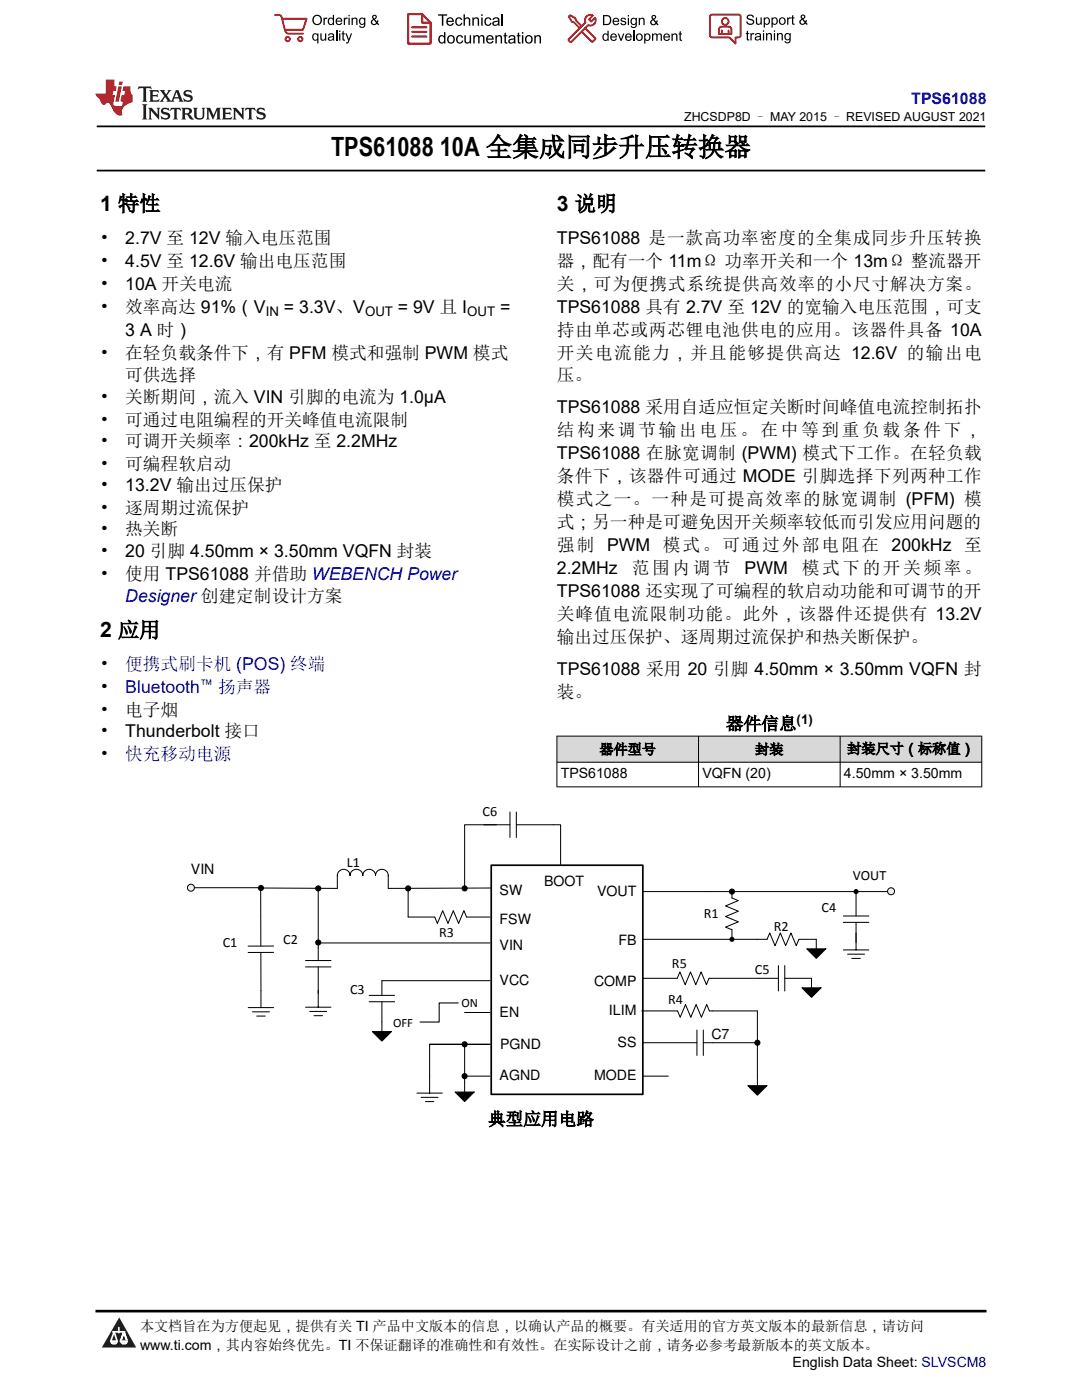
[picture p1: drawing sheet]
<svg xmlns="http://www.w3.org/2000/svg" width="216mm" height="279mm" viewBox="0 0 216 279" stroke-linecap="round" stroke-linejoin="round" font-family="sans-serif">
<path d="M19.3 25.2h177.3M19.3 34h177.3" fill="none" stroke="#000" stroke-width=".35"/>
<g fill="#d8d8d8">
<path d="M111.1 146.9h84.8v5.2h-84.8z" fill-rule="evenodd"/>
<path d="M111.2 147h28.1v5.1h-28.1z" fill-rule="evenodd"/>
<path d="M139.4 147h28.2v5.1h-28.2z" fill-rule="evenodd"/>
<path d="M167.7 147h28.1v5.1h-28.1z" fill-rule="evenodd"/>
</g>
<g fill="none" stroke="#000" stroke-width=".2">
<path d="M111.1 146.9h84.9M111.1 152.1h84.9M111.1 157h84.9M111.1 146.8v10.3M139.4 146.8v10.3M167.6 146.8v10.3M195.9 146.8v10.3M38.1 177.2h13.5M52 177.4v11.4M52.1 177.2l15.2 .1v-2.5a1.27 1.27 0 0 1 1.3-1.3 1.27 1.27 0 0 1 1.3 1.3 1.27 1.27 0 0 1 1.2-1.3 1.27 1.27 0 0 1 1.3 1.3 1.27 1.27 0 0 1 1.3-1.3 1.27 1.27 0 0 1 1.2 1.3 1.27 1.27 0 0 1 1.3-1.3 1.27 1.27 0 0 1 1.3 1.3v2.5l20.6-.1M96.5 164.6h5.3M99.1 164.6h-6.4v12.7"/>
<path d="M101.8 162.1v5M103 164.6h8.9v7.9M103 162.1v5M128.3 177.9h49.5M146.1 177.9v1.3l1.2 .5-2.5 1.1 2.5 1.1-2.5 1 2.5 1.1-2.5 1 1.3 .6v1.9M170.8 177.9v4.9M52 190.1l.1 11M54.6 188.8h-5.1M54.6 190.1h-5.1M61 193h5M61 191.7h5M63.5 189v2.7"/>
<path d="M63.5 193v8M63.5 188.2h34.3M73.7 199.9h5M73.7 198.7h5M76.2 199.9v4.1M81.4 183h5.3l.6 1.3 1-2.6 1.1 2.6 1-2.6 1.1 2.6 1.1-2.6 .5 1.3h4.7M97.8 195.7h-21.6v3M128.3 195.2h6.8l.6-1.2 1 2.5 1.1-2.5 1 2.5 1.1-2.5 1.1 2.5 .5-1.3h13.8M128.3 187.5h24.8l.5-1.3 1 2.5 1.1-2.5 1.1 2.5 1-2.5 1.1 2.5 .5-1.2h3.5M155.3 192.7v5.1M156.6 195.2h5.3M156.6 192.7v5.1"/>
<path d="M168.3 184.1h5.1M168.3 182.8h5.1M170.8 184.1v4M49.5 201.1h5.1M50.4 201.9h3.4M51.2 202.8h1.7M61 201h5M61.8 201.9h3.4M62.7 202.7h1.6M83.2 218.2h5.1M84 219h3.4M84.9 219.8h1.7"/>
<path d="M85.7 214.8v3.4M92.7 202.1h5.1M97.8 208.4h-12.1h12.1M128 201.8h7.2l.5 1.2 1.1-2.5 1 2.5 1.1-2.5 1.1 2.5 1-2.5 .5 1.3h9.6v13M128.3 208.1h10.8M139.1 205.6v5M140.3 208.1h10.8M140.3 205.6v5"/>
<circle cx="52.1" cy="177.2" r=".51"/>
<circle cx="92.7" cy="177.3" r=".51"/>
<circle cx="146.1" cy="177.9" r=".51"/>
<circle cx="92.7" cy="208.4" r=".51"/>
<circle cx="151.1" cy="208.1" r=".51"/>
</g>
<path d="M98 172.7h30.3v45.7h-30.3z" fill="none" stroke="#000" stroke-width=".34"/>
<g fill="#000">
<circle cx="52.1" cy="177.2" r=".51"/>
<circle cx="92.7" cy="177.3" r=".51"/>
<circle cx="146.1" cy="177.9" r=".51"/>
<circle cx="146.1" cy="187.5" r=".51"/>
<circle cx="92.7" cy="208.4" r=".51"/>
<circle cx="151.1" cy="208.1" r=".51"/>
</g>
<circle cx="38.1" cy="177.2" r=".7" fill="#e8eef7"/>
<circle cx="38.1" cy="177.2" r=".7" fill="none" stroke="#000" stroke-width=".2"/>
<circle cx="170.8" cy="177.9" r=".51" fill="#000"/>
<circle cx="177.8" cy="177.9" r=".7" fill="#e8eef7"/>
<g fill="none" stroke="#000" stroke-width=".2">
<path d="M63.5 177.3v11.7M81.4 177.3v5.7M160 197.1h3.8l-1.9 2zM161 189.4h3.8l-1.9 1.9zM161.9 195.2v1.9M162.9 187.5v1.9M168.3 189.6h5.1M169.1 190.4h3.4M170 191.3h1.7M170.8 186.2v3.4M74.3 205.9h3.8l-1.9 1.9zM76.2 204v1.9"/>
<path d="M85.7 208.4v6.4M90.8 217.9h3.8l-1.9 1.9zM92.7 208.4v9.5M93.3 214.8h4.5M128.3 214.8h5.1M149.2 216.7h3.8l-1.9 1.9zM151.1 214.8v1.9"/>
<circle cx="63.5" cy="177.3" r=".51"/>
<circle cx="81.4" cy="177.3" r=".51"/>
<circle cx="177.8" cy="177.9" r=".7"/>
<circle cx="63.5" cy="188.1" r=".51"/>
<circle cx="92.7" cy="214.8" r=".51"/>
</g>
<g fill="#000">
<path d="M160 197.1h3.8l-1.9 2zM161 189.4h3.8l-1.9 1.9zM74.3 205.9h3.8l-1.9 1.9zM90.8 217.9h3.8l-1.9 1.9zM149.2 216.7h3.8l-1.9 1.9z"/>
<circle cx="63.5" cy="177.3" r=".51"/>
<circle cx="81.4" cy="177.3" r=".51"/>
<circle cx="63.5" cy="188.1" r=".51"/>
<circle cx="92.7" cy="214.8" r=".51"/>
</g>
<path d="M91.4 200.2h-3.8v3.8h-3.8" fill="none" stroke="#000" stroke-width=".21"/>
<path d="M0 0h215.9v23.8h-215.9z" fill-rule="evenodd" fill="#fff"/>
<path d="M27.7 17.3l-.2 .6 .5-.3h.6v.1v2.2l-.2 .4h1l-.2-.4v-2.2v-.1h.5l.5 .3-.1-.6zM29.8 18l.2 .4v1.5l-.2 .4h1.9l.1-.6a1.08 1.08 0 0 1-1.3 .2v-.7h.6l.4 .2v-.6l-.4 .2h-.6v-.6l.2-.1a1 1 0 0 1 1 .2l-.1-.5zM31.8 18l1 1.1-1 1.2h.9l-.2-.2 .4-.7 .5 .7-.2 .2h1.6l-.2-.2 .1-.4h1l.1 .4-.1 .2h.9l-.2-.3-.8-2h-.5l-1 2.2-.8-1.1 .9-1.1h-.8l.2 .2-.5 .6-.3-.6 .1-.2zM35.2 18.4l.4 1h-.8zM36.8 18.1a.65 .65 0 0 0-.2 .7 .65 .65 0 0 0 .6 .5l.7 .1 .1 .3a.79 .79 0 0 1-.7 .4 .79 .79 0 0 1-.7-.5l.1 .7 .2-.1a.93 .93 0 0 0 1.1 .1 .93 .93 0 0 0 .4-1 1.46 1.46 0 0 0-1.2-.6l-.1-.3a1.09 1.09 0 0 1 1.2 .2l-.2-.6-.1 .1-.6-.2zM28.4 20.8l.2 .4v2.3l-.2 .3h1l-.2-.3v-2.3l.2-.4zM29.6 21.5l.2 .4v1.6l-.2 .3h.8l-.3-.3v-1.4l1.7 1.8v-2l.2-.4h-.8l.2 .2 .1 1.1-1.2-1.3zM32.3 21.7a.65 .65 0 0 0-.2 .7 .65 .65 0 0 0 .7 .4l.6 .2 .1 .2a.79 .79 0 0 1-.7 .4 .79 .79 0 0 1-.7-.5l.1 .7 .2-.1a.93 .93 0 0 0 1.1 .1 .93 .93 0 0 0 .4-.9 1.46 1.46 0 0 0-1.2-.6l-.1-.4a1.09 1.09 0 0 1 1.2 .2l-.2-.6-.1 .1-.6-.1zM34.1 21.5l-.1 .7a.63 .63 0 0 1 .7-.4l.1 1.7-.3 .3h1l-.2-.3v-1.7a.66 .66 0 0 1 .8 .4l-.1-.7zM36.2 21.5l.2 .4v1.6l-.2 .3h.9l-.2-.2v-.7h.5l.1 .2a.79 .79 0 0 0 1.2 .6l-1-.9a.61 .61 0 0 0 .6-.6 .61 .61 0 0 0-.5-.6zM36.9 21.8h.2a.47 .47 0 0 1 .5 .1 .47 .47 0 0 1 .1 .5l-.2 .2h-.6zM38.5 21.5l.2 .2a2.27 2.27 0 0 0 .4 2 1.04 1.04 0 0 0 1.7-.7v-1.3l.2-.2h-.8l.2 .4v1.1a.6 .6 0 0 1-.6 .6 .6 .6 0 0 1-.6-.6v-1.1l.3-.4zM41.1 21.5l.2 .4v1.6l-.2 .3h.7l-.2-.3v-1.5l.9 1.9 .8-1.9v1.5l-.2 .3h1l-.3-.3v-1.6l.3-.4h-.8l-.7 1.5-.7-1.5zM44.3 21.5l.2 .4v1.6l-.2 .3h1.9l.1-.5a1.09 1.09 0 0 1-1.3 .1v-.6h.6l.4 .1v-.6l-.4 .2h-.6v-.6l.2-.1a1.01 1.01 0 0 1 1 .3l-.1-.6zM46.4 21.5l.3 .4v1.6l-.3 .3h.8l-.2-.3v-1.4l1.6 1.8v-2l.2-.4h-.7l.2 .2v1.1l-1.2-1.3zM49 21.5l-.1 .7a.63 .63 0 0 1 .8-.4v1.7l-.3 .3h1l-.2-.3v-1.7a.66 .66 0 0 1 .8 .4l-.1-.7zM51.4 21.7a.65 .65 0 0 0-.2 .7 .65 .65 0 0 0 .6 .4l.6 .2 .2 .2a.79 .79 0 0 1-.8 .4 .79 .79 0 0 1-.6-.5l.1 .7 .2-.1a.93 .93 0 0 0 1 .1 .93 .93 0 0 0 .5-.9 1.46 1.46 0 0 0-1.3-.6l-.1-.4a1.09 1.09 0 0 1 1.3 .2l-.2-.6-.2 .1-.5-.1z" fill="#231f20"/>
<path d="M21.1 15.9v2.8h-2.1l.1 .3 .9 1a.95 .95 0 0 0 .9 .9 .59 .59 0 0 1 .6-.4 .59 .59 0 0 1 .5 .4l.4 .8a1.59 1.59 0 0 0 2.1 1.3 1.61 1.61 0 0 1 1-2.2l1-.4-.1-1.5a1.59 1.59 0 0 1-.4-1.6h-1.4l-.2 .9h.5l-.1 .8h-.5l-.2 1v.2l.4 .1-.2 .9h-.6a.73 .73 0 0 1-1.1-.7l.3-1.5h-.5l.2-.8h.5l.2-.9h-.5v-1.4zM23.6 17.3l-.6 3h.7l.6-3zM23.8 16.3l-.1 .7h.7l.1-.7z" fill="#ed1c24"/>
<g fill="#000">
<path d="M62.3 4a1 1 0 0 1 2 0 1 1 0 0 1-2 0zM62.8 3.4a.78 .78 0 0 0-.1 1.1 .78 .78 0 0 0 1.1 .1 .78 .78 0 0 0 .1-1.1 .78 .78 0 0 0-1.1-.1z" fill-rule="evenodd"/>
<path d="M62.5 6.8l.4-.2 .4 .3v-.2h.2v2h-.2v-.7a.68 .68 0 0 1-.9-.1 .68 .68 0 0 1 0-.9zM62.6 7a.51 .51 0 0 0-.1 .6 .51 .51 0 0 0 .7 .2 .51 .51 0 0 0 .1-.7 .51 .51 0 0 0-.7-.1z" fill-rule="evenodd"/>
<path d="M64.5 3.5h.3v.3l.1-.3h.3l.1 .1-.1 .2a.32 .32 0 0 0-.3 0 .32 .32 0 0 0-.1 .4v.8h-.3z" fill-rule="evenodd"/>
<path d="M63.9 6.7h.3v.8a.36 .36 0 0 0 .3 .4 .36 .36 0 0 0 .4-.5v-.7h.2v1.4h-.2v-.2a.51 .51 0 0 1-.6 .2 .51 .51 0 0 1-.4-.5z" fill-rule="evenodd"/>
<path d="M65.6 3.7l.4-.2 .4 .2v-.7h.3v2h-.3v-.2a.7 .7 0 0 1-1-.1 .7 .7 0 0 1 .2-1zM65.8 3.8a.51 .51 0 0 0-.1 .7 .51 .51 0 0 0 .6 .2 .51 .51 0 0 0 .1-.7 .51 .51 0 0 0-.6-.2z" fill-rule="evenodd"/>
<path d="M65.6 6.8a.66 .66 0 0 1 .8-.1 .66 .66 0 0 1 .3 .8v.6h-.2l-.1-.2a.52 .52 0 0 1-.7 .2 .52 .52 0 0 1-.2-.6l.3-.2a.42 .42 0 0 0 .6-.3l-.3-.2-.3 .1-.1 .2h-.3zM65.7 7.6a.35 .35 0 0 0 .3 .4 .35 .35 0 0 0 .4-.4v-.2z" fill-rule="evenodd"/>
<path d="M67.7 6.1h.2v.3h-.2zM67.7 6.7h.2v1.4h-.2z" fill-rule="evenodd"/>
<path d="M67.1 3.7a.68 .68 0 0 1 .9-.1 .68 .68 0 0 1 .3 .7h-1.1a.42 .42 0 0 0 .3 .5 .42 .42 0 0 0 .5-.3h.3a.73 .73 0 0 1-1.1 .4 .73 .73 0 0 1-.1-1.2zM67.4 3.8l-.2 .3h.8l-.2-.4z" fill-rule="evenodd"/>
<path d="M68.6 3.5h.2v.3l.2-.3h.3l.1 .1-.1 .2a.32 .32 0 0 0-.4 0 .32 .32 0 0 0-.1 .4v.8h-.2z" fill-rule="evenodd"/>
<path d="M68.3 6.3l.3-.1v.5h.2v.1h-.2v.9l.3 .4a.36 .36 0 0 1-.4 0 .36 .36 0 0 1-.2-.4v-.9h-.1v-.1h.1z" fill-rule="evenodd"/>
<path d="M68.9 6.7h.3l.4 1.1 .4-1.1h.3l-.6 1.4a.51 .51 0 0 1-.6 .6l-.1-.3h.3l.2-.3z" fill-rule="evenodd"/>
<path d="M69.5 3h.3v.3h-.3zM69.5 3.5h.3v1.5h-.3z" fill-rule="evenodd"/>
<path d="M70.2 3.5h.2v.2a.52 .52 0 0 1 .6-.2 .52 .52 0 0 1 .3 .6v.9h-.2v-.9a.34 .34 0 0 0-.3-.4 .34 .34 0 0 0-.4 .3v1h-.2z" fill-rule="evenodd"/>
<path d="M71.8 3.7l.4-.2 .5 .2v-.2h.2v1.3a.64 .64 0 0 1-.5 .8 .64 .64 0 0 1-.7-.5h.2a.41 .41 0 0 0 .5 .2 .41 .41 0 0 0 .2-.5 .69 .69 0 0 1-.9-.1 .69 .69 0 0 1 .1-1zM72 3.8a.5 .5 0 0 0-.1 .7 .5 .5 0 0 0 .7 .1 .5 .5 0 0 0 .1-.6 .5 .5 0 0 0-.7-.2z" fill-rule="evenodd"/>
<path d="M74.4 3.1a.47 .47 0 0 1 .7 .1 .47 .47 0 0 1-.3 .7l.4 .4 .1-.3 .2 .1-.1 .4 .3 .3-.2 .2-.3-.3a.63 .63 0 0 1-1 .1 .63 .63 0 0 1 .3-1l-.3-.4zM74.5 3.4a.27 .27 0 0 0 .5 0 .27 .27 0 0 0-.5 0zM74.4 4.1a.4 .4 0 0 0 0 .6 .4 .4 0 0 0 .6-.1l-.4-.6z" fill-rule="evenodd"/>
<path d="M87.4 2.9h1.8v.2h-.7v2h-.3v-2h-.8z" fill-rule="evenodd"/>
<path d="M87.6 7.2l.5-.2 .5 .2v-.8h.3v2.3h-.3v-.2a.76 .76 0 0 1-1-.1 .76 .76 0 0 1-.1-1zM87.9 7.4a.58 .58 0 0 0-.2 .7 .58 .58 0 0 0 .8 .2 .58 .58 0 0 0 .1-.7 .58 .58 0 0 0-.7-.2z" fill-rule="evenodd"/>
<path d="M89.5 7.2a.81 .81 0 0 1 1.1 .1 .81 .81 0 0 1-.2 1.2 .81 .81 0 0 1-1.1-.2l-.1-.7zM89.6 7.4a.57 .57 0 0 0 0 .8 .57 .57 0 0 0 .8 0 .57 .57 0 0 0 0-.7 .57 .57 0 0 0-.8-.1z" fill-rule="evenodd"/>
<path d="M89.3 3.7a.77 .77 0 0 1 .9-.2 .77 .77 0 0 1 .4 .9h-1.3a.48 .48 0 0 0 .4 .5 .48 .48 0 0 0 .6-.3h.3a.83 .83 0 0 1-1.3 .4 .83 .83 0 0 1 0-1.3zM89.5 3.8l-.2 .4h1l-.3-.5z" fill-rule="evenodd"/>
<path d="M91 3.7a.7 .7 0 0 1 1.2 .3h-.2a.45 .45 0 0 0-.6-.3 .45 .45 0 0 0-.3 .6 .45 .45 0 0 0 .3 .6 .45 .45 0 0 0 .6-.4l.3 .1a.76 .76 0 0 1-1.1 .5 .76 .76 0 0 1-.3-1.1z" fill-rule="evenodd"/>
<path d="M91.2 7.2a.7 .7 0 0 1 1.2 .3l-.3 .1a.45 .45 0 0 0-.5-.4 .45 .45 0 0 0-.3 .7 .45 .45 0 0 0 .3 .6 .45 .45 0 0 0 .6-.4h.2a.76 .76 0 0 1-1 .5 .76 .76 0 0 1-.4-1.1z" fill-rule="evenodd"/>
<path d="M92.5 2.9h.3v.8a.59 .59 0 0 1 .7-.2 .59 .59 0 0 1 .3 .6v1h-.2v-1a.4 .4 0 0 0-.5-.4 .4 .4 0 0 0-.3 .5v.9h-.3z" fill-rule="evenodd"/>
<path d="M92.7 7h.2v.9a.41 .41 0 0 0 .5 .6 .41 .41 0 0 0 .3-.6v-.9h.3v1.7h-.3v-.3a.58 .58 0 0 1-.7 .3 .58 .58 0 0 1-.3-.7z" fill-rule="evenodd"/>
<path d="M94.3 3.5h.2v.2a.59 .59 0 0 1 .7-.2 .59 .59 0 0 1 .4 .6v1h-.3v-1a.41 .41 0 0 0-.4-.4 .41 .41 0 0 0-.4 .5v.9h-.2z" fill-rule="evenodd"/>
<path d="M94.4 7h.3v.3a.56 .56 0 0 1 1 0 .54 .54 0 0 1 .6-.3 .54 .54 0 0 1 .4 .5v1.2h-.3v-1.1a.34 .34 0 0 0-.3-.4 .34 .34 0 0 0-.4 .3v1.2h-.3v-1.1a.38 .38 0 0 0-.5-.3 .38 .38 0 0 0-.2 .5v.9h-.3z" fill-rule="evenodd"/>
<path d="M96 2.9h.3v.3h-.3zM96 3.5h.3v1.6h-.3z" fill-rule="evenodd"/>
<path d="M96.8 3.7a.7 .7 0 0 1 1.3 .3h-.3a.45 .45 0 0 0-.6-.3 .45 .45 0 0 0-.3 .6 .45 .45 0 0 0 .3 .6 .45 .45 0 0 0 .6-.4l.3 .1a.76 .76 0 0 1-1.1 .5 .76 .76 0 0 1-.3-1.1z" fill-rule="evenodd"/>
<path d="M97.2 7.2a.77 .77 0 0 1 .9-.1 .77 .77 0 0 1 .4 .8h-1.2a.48 .48 0 0 0 .3 .6 .48 .48 0 0 0 .6-.4l.3 .1a.83 .83 0 0 1-1.3 .3 .83 .83 0 0 1 0-1.3zM97.4 7.4l-.1 .3h.9l-.2-.4z" fill-rule="evenodd"/>
<path d="M98.8 7h.3v.3a.59 .59 0 0 1 .7-.3 .59 .59 0 0 1 .4 .7v1h-.3v-1a.41 .41 0 0 0-.5-.5 .41 .41 0 0 0-.3 .6v.9h-.3z" fill-rule="evenodd"/>
<path d="M98.4 3.7a.74 .74 0 0 1 1-.2 .74 .74 0 0 1 .3 .9v.7h-.3v-.2a.59 .59 0 0 1-.8 .3 .59 .59 0 0 1-.3-.8l1.1-.3a.42 .42 0 0 0-.4-.4 .42 .42 0 0 0-.5 .3h-.2zM98.6 4.5a.36 .36 0 0 0 .2 .5 .36 .36 0 0 0 .5-.2l.1-.5z" fill-rule="evenodd"/>
<path d="M100.7 6.6l.2-.1v.5h.3v.2h-.3v1l.1 .2h.2l.1 .3a.41 .41 0 0 1-.5-.1 .41 .41 0 0 1-.1-.4v-1h-.2v-.2h.2z" fill-rule="evenodd"/>
<path d="M101.6 7.2a.74 .74 0 0 1 .9-.2 .74 .74 0 0 1 .3 1l.1 .7h-.3v-.2a.59 .59 0 0 1-.8 .2 .59 .59 0 0 1-.3-.8l1-.3a.42 .42 0 0 0-.3-.4 .42 .42 0 0 0-.5 .3h-.3zM101.8 8.1a.36 .36 0 0 0 .1 .5 .36 .36 0 0 0 .5-.3l.2-.4z" fill-rule="evenodd"/>
<path d="M103.3 6.6l.3-.1v.5h.3v.2h-.3v1l.1 .2h.2v.3a.41 .41 0 0 1-.5-.1 .41 .41 0 0 1-.1-.4v-1h-.2v-.2h.2z" fill-rule="evenodd"/>
<path d="M104.1 6.4h.3v.3h-.3zM104.1 7h.3v1.7h-.3z" fill-rule="evenodd"/>
<path d="M105 7.2a.81 .81 0 0 1 1.1 .1 .81 .81 0 0 1-.1 1.2 .81 .81 0 0 1-1.2-.2v-.7zM105.2 7.4a.57 .57 0 0 0-.1 .8 .57 .57 0 0 0 .8 0 .57 .57 0 0 0 0-.7 .57 .57 0 0 0-.7-.1z" fill-rule="evenodd"/>
<path d="M106.6 7h.3v.3a.59 .59 0 0 1 .7-.3 .59 .59 0 0 1 .4 .7v1h-.3v-1a.41 .41 0 0 0-.5-.5 .41 .41 0 0 0-.3 .6v.9h-.3z" fill-rule="evenodd"/>
<path d="M120.3 3h.7a1 1 0 0 1 1 1 1 1 0 0 1-1 1h-.7zM120.6 3.2v1.6h.4a.77 .77 0 0 0 .7-.8 .77 .77 0 0 0-.7-.8z" fill-rule="evenodd"/>
<path d="M120.4 6.9l.4-.2 .4 .2v-.8h.3v2h-.3v-.1a.7 .7 0 0 1-.9-.2 .7 .7 0 0 1 .1-.9zM120.6 7a.51 .51 0 0 0-.1 .7 .51 .51 0 0 0 .6 .1 .51 .51 0 0 0 .1-.6 .51 .51 0 0 0-.6-.2z" fill-rule="evenodd"/>
<path d="M122 6.9a.68 .68 0 0 1 .8-.2 .68 .68 0 0 1 .3 .8h-1.1a.42 .42 0 0 0 .3 .5 .42 .42 0 0 0 .5-.3h.3a.73 .73 0 0 1-1.1 .3 .73 .73 0 0 1 0-1.1zM122.2 7l-.2 .3h.8l-.2-.4z" fill-rule="evenodd"/>
<path d="M122.4 3.7a.68 .68 0 0 1 .8-.1 .68 .68 0 0 1 .4 .8h-1.1a.42 .42 0 0 0 .3 .4 .42 .42 0 0 0 .5-.3l.3 .1a.73 .73 0 0 1-1.2 .3 .73 .73 0 0 1 0-1.2zM122.6 3.8l-.1 .3h.8l-.2-.3z" fill-rule="evenodd"/>
<path d="M123.9 3.7l.1-.1a.62 .62 0 0 1 .9 .3l-.2 .1a.29 .29 0 0 0-.3-.3 .29 .29 0 0 0-.3 .3l.1 .1a.58 .58 0 0 1 .6 .1 .58 .58 0 0 1 .1 .6 .67 .67 0 0 1-1.1-.2l.2-.1a.33 .33 0 0 0 .4 .4 .33 .33 0 0 0 .3-.4 .71 .71 0 0 1-.9-.6z" fill-rule="evenodd"/>
<path d="M123.3 6.7h.2l.4 1.2 .4-1.2h.3l-.6 1.4h-.2z" fill-rule="evenodd"/>
<path d="M125.3 3h.2v.3h-.2zM125.3 3.6h.2v1.4h-.2z" fill-rule="evenodd"/>
<path d="M124.9 6.9a.68 .68 0 0 1 .8-.2 .68 .68 0 0 1 .4 .8h-1.1a.42 .42 0 0 0 .3 .5 .42 .42 0 0 0 .5-.3h.3a.73 .73 0 0 1-1.2 .3 .73 .73 0 0 1 0-1.1zM125.1 7l-.1 .3h.8l-.2-.4z" fill-rule="evenodd"/>
<path d="M126 3.7l.4-.2 .4 .2v-.1h.3v1.2a.64 .64 0 0 1-.5 .8 .64 .64 0 0 1-.8-.5l.3 .1a.41 .41 0 0 0 .5 .2 .41 .41 0 0 0 .2-.6 .69 .69 0 0 1-.9-.1 .69 .69 0 0 1 .1-1zM126.2 3.9a.5 .5 0 0 0-.1 .6 .5 .5 0 0 0 .6 .2 .5 .5 0 0 0 .2-.7 .5 .5 0 0 0-.7-.1z" fill-rule="evenodd"/>
<path d="M126.9 7.4a.73 .73 0 0 1 1.4 0 .73 .73 0 0 1-1.4 0zM127.3 7a.5 .5 0 0 0-.1 .7 .5 .5 0 0 0 .7 0 .5 .5 0 0 0 0-.6 .5 .5 0 0 0-.6-.1z" fill-rule="evenodd"/>
<path d="M127.5 3.6h.2v.2a.52 .52 0 0 1 .6-.3 .52 .52 0 0 1 .3 .6v.9h-.2v-.9a.34 .34 0 0 0-.3-.4 .34 .34 0 0 0-.4 .3v1h-.2z" fill-rule="evenodd"/>
<path d="M128.5 6.7h.3v.2a.67 .67 0 0 1 .9 0 .67 .67 0 0 1 0 .9 .55 .55 0 0 1-.9 .2v.7h-.3zM128.9 7a.5 .5 0 0 0-.1 .7 .5 .5 0 0 0 .6 .1 .5 .5 0 0 0 .2-.6 .5 .5 0 0 0-.7-.2z" fill-rule="evenodd"/>
<path d="M130.1 6.7h.2v.2a.49 .49 0 0 1 .9 0l.4-.2a.42 .42 0 0 1 .5 .4v1h-.3v-.9a.3 .3 0 0 0-.2-.3 .3 .3 0 0 0-.4 .2v1h-.2v-.9a.33 .33 0 0 0-.5-.3 .33 .33 0 0 0-.2 .5v.7h-.2z" fill-rule="evenodd"/>
<path d="M130.1 3.1a.47 .47 0 0 1 .8 .1 .47 .47 0 0 1-.3 .7l.3 .4 .1-.2h.3l-.2 .5 .3 .3-.2 .2-.3-.3a.63 .63 0 0 1-1 .1 .63 .63 0 0 1 .3-1l-.2-.5zM130.2 3.5a.27 .27 0 0 0 .5 0 .27 .27 0 0 0-.5 0zM130.2 4.1a.4 .4 0 0 0 0 .7 .4 .4 0 0 0 .6-.2l-.5-.6z" fill-rule="evenodd"/>
<path d="M132.5 6.9a.68 .68 0 0 1 .9-.2 .68 .68 0 0 1 .3 .8h-1.1a.42 .42 0 0 0 .3 .5 .42 .42 0 0 0 .5-.3h.3a.73 .73 0 0 1-1.1 .3 .73 .73 0 0 1-.1-1.1zM132.7 7l-.1 .3h.8l-.2-.4z" fill-rule="evenodd"/>
<path d="M134 6.7h.2v.2a.52 .52 0 0 1 .6-.2 .52 .52 0 0 1 .4 .6v.8h-.3v-.8a.34 .34 0 0 0-.2-.4 .34 .34 0 0 0-.4 .2l-.1 1h-.2z" fill-rule="evenodd"/>
<path d="M135.6 6.3l.2-.1v.5h.3v.2h-.3v.8l.3 .4a.36 .36 0 0 1-.4 0 .36 .36 0 0 1-.1-.4v-.8h-.2v-.2h.2z" fill-rule="evenodd"/>
<path d="M149.2 3a.8 .8 0 0 1 1.2 .5h-.2a.44 .44 0 0 0-.5-.4 .44 .44 0 0 0-.4 .5l.2 .1a.9 .9 0 0 1 1 .8 .84 .84 0 0 1-.9 .5 .84 .84 0 0 1-.7-.7h.3a.52 .52 0 0 0 .5 .5 .52 .52 0 0 0 .5-.6l-.2-.1a.85 .85 0 0 1-1-.8z" fill-rule="evenodd"/>
<path d="M149 6.3l.3-.2v.5h.2v.2h-.2v.9l.2 .4a.36 .36 0 0 1-.4-.1 .36 .36 0 0 1-.1-.4v-.8h-.2v-.2h.2z" fill-rule="evenodd"/>
<path d="M149.7 6.6h.3v.2l.1-.2h.3l.1 .1-.1 .2a.32 .32 0 0 0-.3 0 .32 .32 0 0 0-.1 .4v.8h-.3z" fill-rule="evenodd"/>
<path d="M150.7 6.8a.66 .66 0 0 1 .9-.2 .66 .66 0 0 1 .3 .9v.6h-.2l-.1-.2a.52 .52 0 0 1-.7 .2 .52 .52 0 0 1-.2-.7l.2-.1a.42 .42 0 0 0 .7-.3l-.3-.2h-.3l-.1 .3-.3-.1zM150.9 7.5a.35 .35 0 0 0 .3 .5 .35 .35 0 0 0 .4-.4v-.3z" fill-rule="evenodd"/>
<path d="M150.8 3.5h.3v.8a.36 .36 0 0 0 .3 .5 .36 .36 0 0 0 .4-.5v-.8h.2v1.4h-.2v-.2a.51 .51 0 0 1-.6 .3 .51 .51 0 0 1-.4-.6z" fill-rule="evenodd"/>
<path d="M152.2 6.1h.3v.2h-.3zM152.2 6.6h.3v1.5h-.3z" fill-rule="evenodd"/>
<path d="M152.4 3.5h.2v.2a.67 .67 0 0 1 .9 0 .67 .67 0 0 1 .1 .9 .55 .55 0 0 1-1 .2v.7h-.2zM152.7 3.8a.5 .5 0 0 0-.1 .7 .5 .5 0 0 0 .7 .1 .5 .5 0 0 0 .1-.6 .5 .5 0 0 0-.7-.2z" fill-rule="evenodd"/>
<path d="M152.9 6.6h.2v.2a.52 .52 0 0 1 .6-.2 .52 .52 0 0 1 .3 .6v.9h-.2v-.9a.34 .34 0 0 0-.3-.4 .34 .34 0 0 0-.4 .2v1.1h-.2z" fill-rule="evenodd"/>
<path d="M153.9 3.5h.3v.2a.67 .67 0 0 1 .9 0 .67 .67 0 0 1 0 .9 .55 .55 0 0 1-.9 .2v.7h-.3zM154.3 3.8a.5 .5 0 0 0-.1 .7 .5 .5 0 0 0 .6 .1 .5 .5 0 0 0 .2-.6 .5 .5 0 0 0-.7-.2z" fill-rule="evenodd"/>
<path d="M154.4 6.1h.3v.2h-.3zM154.4 6.6h.3v1.5h-.3z" fill-rule="evenodd"/>
<path d="M155 6.6h.3v.2a.52 .52 0 0 1 .6-.2 .52 .52 0 0 1 .3 .6v.9h-.2v-.9a.34 .34 0 0 0-.3-.4 .34 .34 0 0 0-.4 .2v1.1h-.3z" fill-rule="evenodd"/>
<path d="M155.4 4.2a.75 .75 0 0 1 1.5 0 .75 .75 0 0 1-1.5 0zM155.8 3.8a.5 .5 0 0 0-.1 .7 .5 .5 0 0 0 .8 0 .5 .5 0 0 0 0-.7 .5 .5 0 0 0-.7 0z" fill-rule="evenodd"/>
<path d="M156.7 6.8l.4-.2 .5 .2v-.2h.2v1.3a.64 .64 0 0 1-.5 .7 .64 .64 0 0 1-.8-.4h.3a.41 .41 0 0 0 .5 .2 .41 .41 0 0 0 .2-.5 .69 .69 0 0 1-.9-.1 .69 .69 0 0 1 .1-1zM156.9 6.9a.5 .5 0 0 0-.1 .7 .5 .5 0 0 0 .6 .1 .5 .5 0 0 0 .2-.7 .5 .5 0 0 0-.7-.1z" fill-rule="evenodd"/>
<path d="M157.1 3.5h.2v.2l.1-.2h.3h.2l-.1 .3a.32 .32 0 0 0-.4 0 .32 .32 0 0 0-.1 .4v.7h-.2z" fill-rule="evenodd"/>
<path d="M158 3.1l.3-.1v.5h.2v.2h-.2v.8l.3 .4a.36 .36 0 0 1-.4 0 .36 .36 0 0 1-.2-.4v-.8h-.1v-.2h.1z" fill-rule="evenodd"/>
<path d="M159.9 3a.47 .47 0 0 1 .7 .1 .47 .47 0 0 1-.3 .7l.4 .5 .1-.3h.2l-.1 .5 .3 .3-.2 .2-.3-.3a.63 .63 0 0 1-1 .1 .63 .63 0 0 1 .3-1l-.3-.5zM160 3.4a.27 .27 0 0 0 .5 0 .27 .27 0 0 0-.5 0zM159.9 4.1a.4 .4 0 0 0 0 .6 .4 .4 0 0 0 .6-.2l-.4-.6z" fill-rule="evenodd"/>
</g>
<path d="M67.2 6.1v2M126.5 6.1v2" fill="none" stroke="#000" stroke-width=".25"/>
<g fill="none" stroke="#de0000" stroke-width=".37">
<path d="M54.9 3h.9a1.19 1.19 0 0 1 .6 1.2l.6 2.1a.85 .85 0 0 0 1 .4h2.5M56.3 3.7h4.9l-.7 2.2h-3.6M116.1 5.2l-1.2-1.1-.1-.5-1-.6-.3 .3 .6 1 .5 .2 1.1 1.1M116.8 5.6l1.9 2v.3l-.4 .4h-.3l-1.9-2zM116.8 5.6l.6-.6a1.07 1.07 0 0 0 1.2-.2 1.07 1.07 0 0 0 .1-1.3l-.7 .8-.5-.4 .8-.8a1.07 1.07 0 0 0-1.2 .2 1.07 1.07 0 0 0-.3 1.2l-3.3 3.3v.3l.3 .3h.2l2.1-2.1M141.7 3.1l.4-.2h5.3l.3 .2 .1 3.9-.2 .4-.8 .1v1.2l-1.3-1.2h-3.4l-.4-.2zM143.5 5.6l.5-.3 1.7 .1 .2 .5v.9h-2.4zM144 6.1v.7M145.4 6.1v.7"/>
<circle cx="57.4" cy="7.8" r=".44"/>
<circle cx="59.9" cy="7.8" r=".44"/>
<circle cx="144.7" cy="4.3" r=".67"/>
</g>
<path d="M100.2 2.9v2.2" fill="none" stroke="#000" stroke-width=".28"/>
<path d="M81.4 2.8h2.8v1.7h1.7v4.2h-4.5zM82.3 6.4h2.8M82.3 5.4h2.8M82.3 7.3h2.8M84.2 2.8l1.7 1.7" fill="none" stroke="#de0000" stroke-width=".42"/>
<path d="M0 261.4h215.9v18h-215.9z" fill-rule="evenodd" fill="#fff"/>
<path d="M23.8 262.9l3.4 6h-6.9z" fill="#231f20"/>
<path d="M22.1 267.7h1.3l-.4 .5h-.3a.55 .55 0 0 1-.6-.5z" fill-rule="evenodd" fill="#fff"/>
<path d="M22.1 267.7h1.3l-.4 .5h-.3a.55 .55 0 0 1-.6-.5z" fill="none" stroke="#231f20" stroke-width=".34"/>
<path d="M22.1 267.7h1.3l-.4 .5h-.5zM22.6 265.8h.1M22.6 265.8h2.3zM23.7 265.9h.1M23.7 264.9v1zM24 267.7h.1" fill="none" stroke="#fff" stroke-width=".34"/>
<path d="M24.7 265.8l-.7 1.9z" fill="#fff"/>
<path d="M24.7 265.8l-.7 1.9z" fill="none" stroke="#fff" stroke-width=".34"/>
<path d="M24.7 265.8l.7 1.9z" fill="#fff"/>
<path d="M24.7 265.8l.7 1.9zM25.3 267.7h.1" fill="none" stroke="#fff" stroke-width=".34"/>
<path d="M22.8 265.8l-.7 1.9z" fill="#fff"/>
<path d="M22.8 265.8l-.7 1.9z" fill="none" stroke="#fff" stroke-width=".34"/>
<path d="M22.8 265.8l.6 1.9z" fill="#fff"/>
<path d="M22.8 265.8l.6 1.9z" fill="none" stroke="#fff" stroke-width=".34"/>
<path d="M24.1 267.7h1.3a.65 .65 0 0 1-.6 .5 .65 .65 0 0 1-.7-.5z" fill-rule="evenodd" fill="#fff"/>
<path d="M24.1 267.7h1.3a.65 .65 0 0 1-.6 .5 .65 .65 0 0 1-.7-.5z" fill="none" stroke="#231f20" stroke-width=".34"/>
<path d="M24 267.7h.1M24.1 267.7h1.3l-.4 .5h-.5z" fill="none" stroke="#fff" stroke-width=".34"/>
<path d="M19 261.7h177.8" fill="none" stroke="#000" stroke-width=".53"/>
<text font-size="5.3" x="66.1" y="31.2">TPS61088 10A 全集成同步升压转换器</text>
<g font-size="4.2">
<text x="20" y="42.1">1 特性</text>
<text x="111.1" y="42.1">3 说明</text>
<text x="20" y="127.2">2 应用</text>
</g>
<g font-size="3.5">
<text x="20" y="48.6">•</text>
<text x="20" y="53.2">•</text>
<text x="25" y="48.6">2.7V 至 12V 输入电压范围</text>
<text x="25" y="53.2">4.5V 至 12.6V 输出电压范围</text>
<text x="111.1" y="48.6">TPS61088 是一款高功率密度的全集成同步升压转换</text>
<text x="111.1" y="53.2">器，配有一个 11mΩ 功率开关和一个 13mΩ 整流器开</text>
<text x="20" y="57.8">•</text>
<text x="25" y="57.8">10A 开关电流</text>
<text x="111.1" y="57.8">关，可为便携式系统提供高效率的小尺寸解决方案。</text>
<text x="20" y="62.4">•</text>
<text x="25" y="62.4">效率高达 91%（V</text>
<text x="56.7" y="62.4">= 3.3V、V</text>
<text x="79.4" y="62.4">= 9V 且 I</text>
<text x="99.8" y="62.4">=</text>
<text x="111.1" y="62.4">TPS61088 具有 2.7V 至 12V 的宽输入电压范围，可支</text>
<text x="20" y="71.5">•</text>
<text x="25" y="67">3 A 时）</text>
<text x="25" y="71.5">在轻负载条件下，有 PFM 模式和强制 PWM 模式</text>
<text x="111.1" y="67">持由单芯或两芯锂电池供电的应用。该器件具备 10A</text>
<text x="111.1" y="71.5">开关电流能力，并且能够提供高达 12.6V 的输出电</text>
<text x="25" y="76.1">可供选择</text>
<text x="111.1" y="76.1">压。</text>
<text x="20" y="80.4">•</text>
<text x="25" y="80.4">关断期间，流入 VIN 引脚的电流为 1.0µA</text>
<text x="111.1" y="82.5">TPS61088 采用自适应恒定关断时间峰值电流控制拓扑</text>
<text x="20" y="85">•</text>
<text x="20" y="89.2">•</text>
<text x="25" y="85">可通过电阻编程的开关峰值电流限制</text>
<text x="25" y="89.2">可调开关频率：200kHz 至 2.2MHz</text>
<text x="111.1" y="87.1">结构来调节输出电压。在中等到重负载条件下，</text>
<text x="20" y="93.8">•</text>
<text x="25" y="93.8">可编程软启动</text>
<text x="111.1" y="91.7">TPS61088 在脉宽调制 (PWM) 模式下工作。在轻负载</text>
<text x="20" y="98">•</text>
<text x="25" y="98">13.2V 输出过压保护</text>
<text x="111.1" y="96.2">条件下，该器件可通过 MODE 引脚选择下列两种工作</text>
<text x="111.1" y="100.8">模式之一。一种是可提高效率的脉宽调制 (PFM) 模</text>
<text x="20" y="102.6">•</text>
<text x="20" y="106.8">•</text>
<text x="25" y="102.6">逐周期过流保护</text>
<text x="25" y="106.8">热关断</text>
<text x="111.1" y="105.4">式；另一种是可避免因开关频率较低而引发应用问题的</text>
<text x="20" y="111.1">•</text>
<text x="25" y="111.1">20 引脚 4.50mm × 3.50mm VQFN 封装</text>
<text x="111.1" y="110">强制</text>
<text x="121.1" y="110">PWM</text>
<text x="132.2" y="110">模式。可通过外部电阻在</text>
<text x="177.9" y="110">200kHz</text>
<text x="192.4" y="110">至</text>
<text x="20" y="115.7">•</text>
<text x="25" y="115.7">使用 TPS61088 并借助 WEBENCH Power</text>
<text x="111.1" y="114.6">2.2MHz</text>
<text x="111.1" y="119.2">TPS61088 还实现了可编程的软启动功能和可调节的开</text>
<text x="126.1" y="114.6">范围内调节</text>
<text x="148.6" y="114.6">PWM</text>
<text x="160" y="114.6">模式下的开关频率。</text>
<text x="111.1" y="123.8">关峰值电流限制功能。此外，该器件还提供有 13.2V</text>
<text x="111.1" y="128.4">输出过压保护、逐周期过流保护和热关断保护。</text>
<text x="20" y="133.7">•</text>
<text x="111.1" y="134.7">TPS61088 采用 20 引脚 4.50mm × 3.50mm VQFN 封</text>
<text x="20" y="138.3">•</text>
<text x="20" y="142.9">•</text>
<text x="25" y="142.9">电子烟</text>
<text x="111.1" y="139.3">装。</text>
<text x="20" y="147.1">•</text>
<text x="25" y="147.1">Thunderbolt 接口</text>
<text x="144.8" y="145.6">器件信息</text>
<text x="20" y="151.7">•</text>
<text x="97.4" y="224.5">典型应用电路</text>
</g>
<g font-size="3.5" fill="#00f">
<text x="25" y="120.2">Designer 创建定制设计方案</text>
<text x="25" y="133.7">便携式刷卡机 (POS) 终端</text>
<text x="25" y="138.3">Bluetooth</text>
<text x="43.5" y="138.3">扬声器</text>
<text x="25" y="151.7">快充移动电源</text>
</g>
<text font-size="3.2" fill="#00f" x="181.8" y="20.8">TPS61088</text>
<g font-size="2.8">
<text x="111.9" y="155.3">TPS61088</text>
<text x="119.6" y="150.5">器件型号</text>
<text x="140.2" y="155.3">VQFN (20)</text>
<text x="150.7" y="150.5">封装</text>
<text x="168.4" y="155.3">4.50mm × 3.50mm</text>
<text x="169.1" y="150.4">封装尺寸（标称值）</text>
<text x="96.3" y="162.9">C6</text>
<text x="69.2" y="173.1">L1</text>
<text x="38.1" y="174.3">VIN</text>
<text x="99.7" y="178.6">SW</text>
<text x="108.6" y="176.9">BOOT</text>
<text x="119.2" y="178.8">VOUT</text>
<text x="170.2" y="175.6">VOUT</text>
<text x="99.7" y="184.5">FSW</text>
<text x="140.4" y="183.2">R1</text>
<text x="154.4" y="185.8">R2</text>
<text x="163.9" y="182">C4</text>
<text x="44.4" y="188.9">C1</text>
<text x="56.5" y="188.3">C2</text>
<text x="87.6" y="187">R3</text>
<text x="99.7" y="189.6">VIN</text>
<text x="123.4" y="188.6">FB</text>
<text x="99.7" y="196.6">VCC</text>
<text x="118.5" y="196.7">COMP</text>
<text x="134.1" y="193.1">R5</text>
<text x="150.6" y="194.4">C5</text>
<text x="69.9" y="198.5">C3</text>
<text x="99.7" y="202.9">EN</text>
<text x="121.5" y="202.6">ILIM</text>
<text x="133.4" y="200.4">R4</text>
<text x="99.8" y="209.3">PGND</text>
<text x="123.2" y="208.9">SS</text>
<text x="141.9" y="207.4">C7</text>
<text x="99.7" y="215.6">AGND</text>
<text x="118.5" y="215.6">MODE</text>
<text x="27.9" y="265.7">本文档旨在为方便起见，提供有关 TI 产品中文版本的信息，以确认产品的概要。有关适用的官方英文版本的最新信息，请访问</text>
<text x="27.9" y="269.4">www.ti.com，其内容始终优先。TI 不保证翻译的准确性和有效性。在实际设计之前，请务必参考最新版本的英文版本。</text>
<text x="158.2" y="272.8">English Data Sheet: SLVSCM8</text>
</g>
<g font-size="2.6">
<text x="53" y="63.1">IN</text>
<text x="72.8" y="63.1">OUT</text>
<text x="93.2" y="63.1">OUT</text>
<text x="159" y="144.5">(1)</text>
</g>
<text font-size="2.6" fill="#00f" x="39.9" y="137.5">™</text>
<g font-size="2.5">
<text x="136.5" y="24.2">ZHCSDP8D – MAY 2015 – REVISED AUGUST 2021</text>
<text x="92.1" y="200.9">ON</text>
<text x="78.4" y="205.1">OFF</text>
</g>
</svg>
